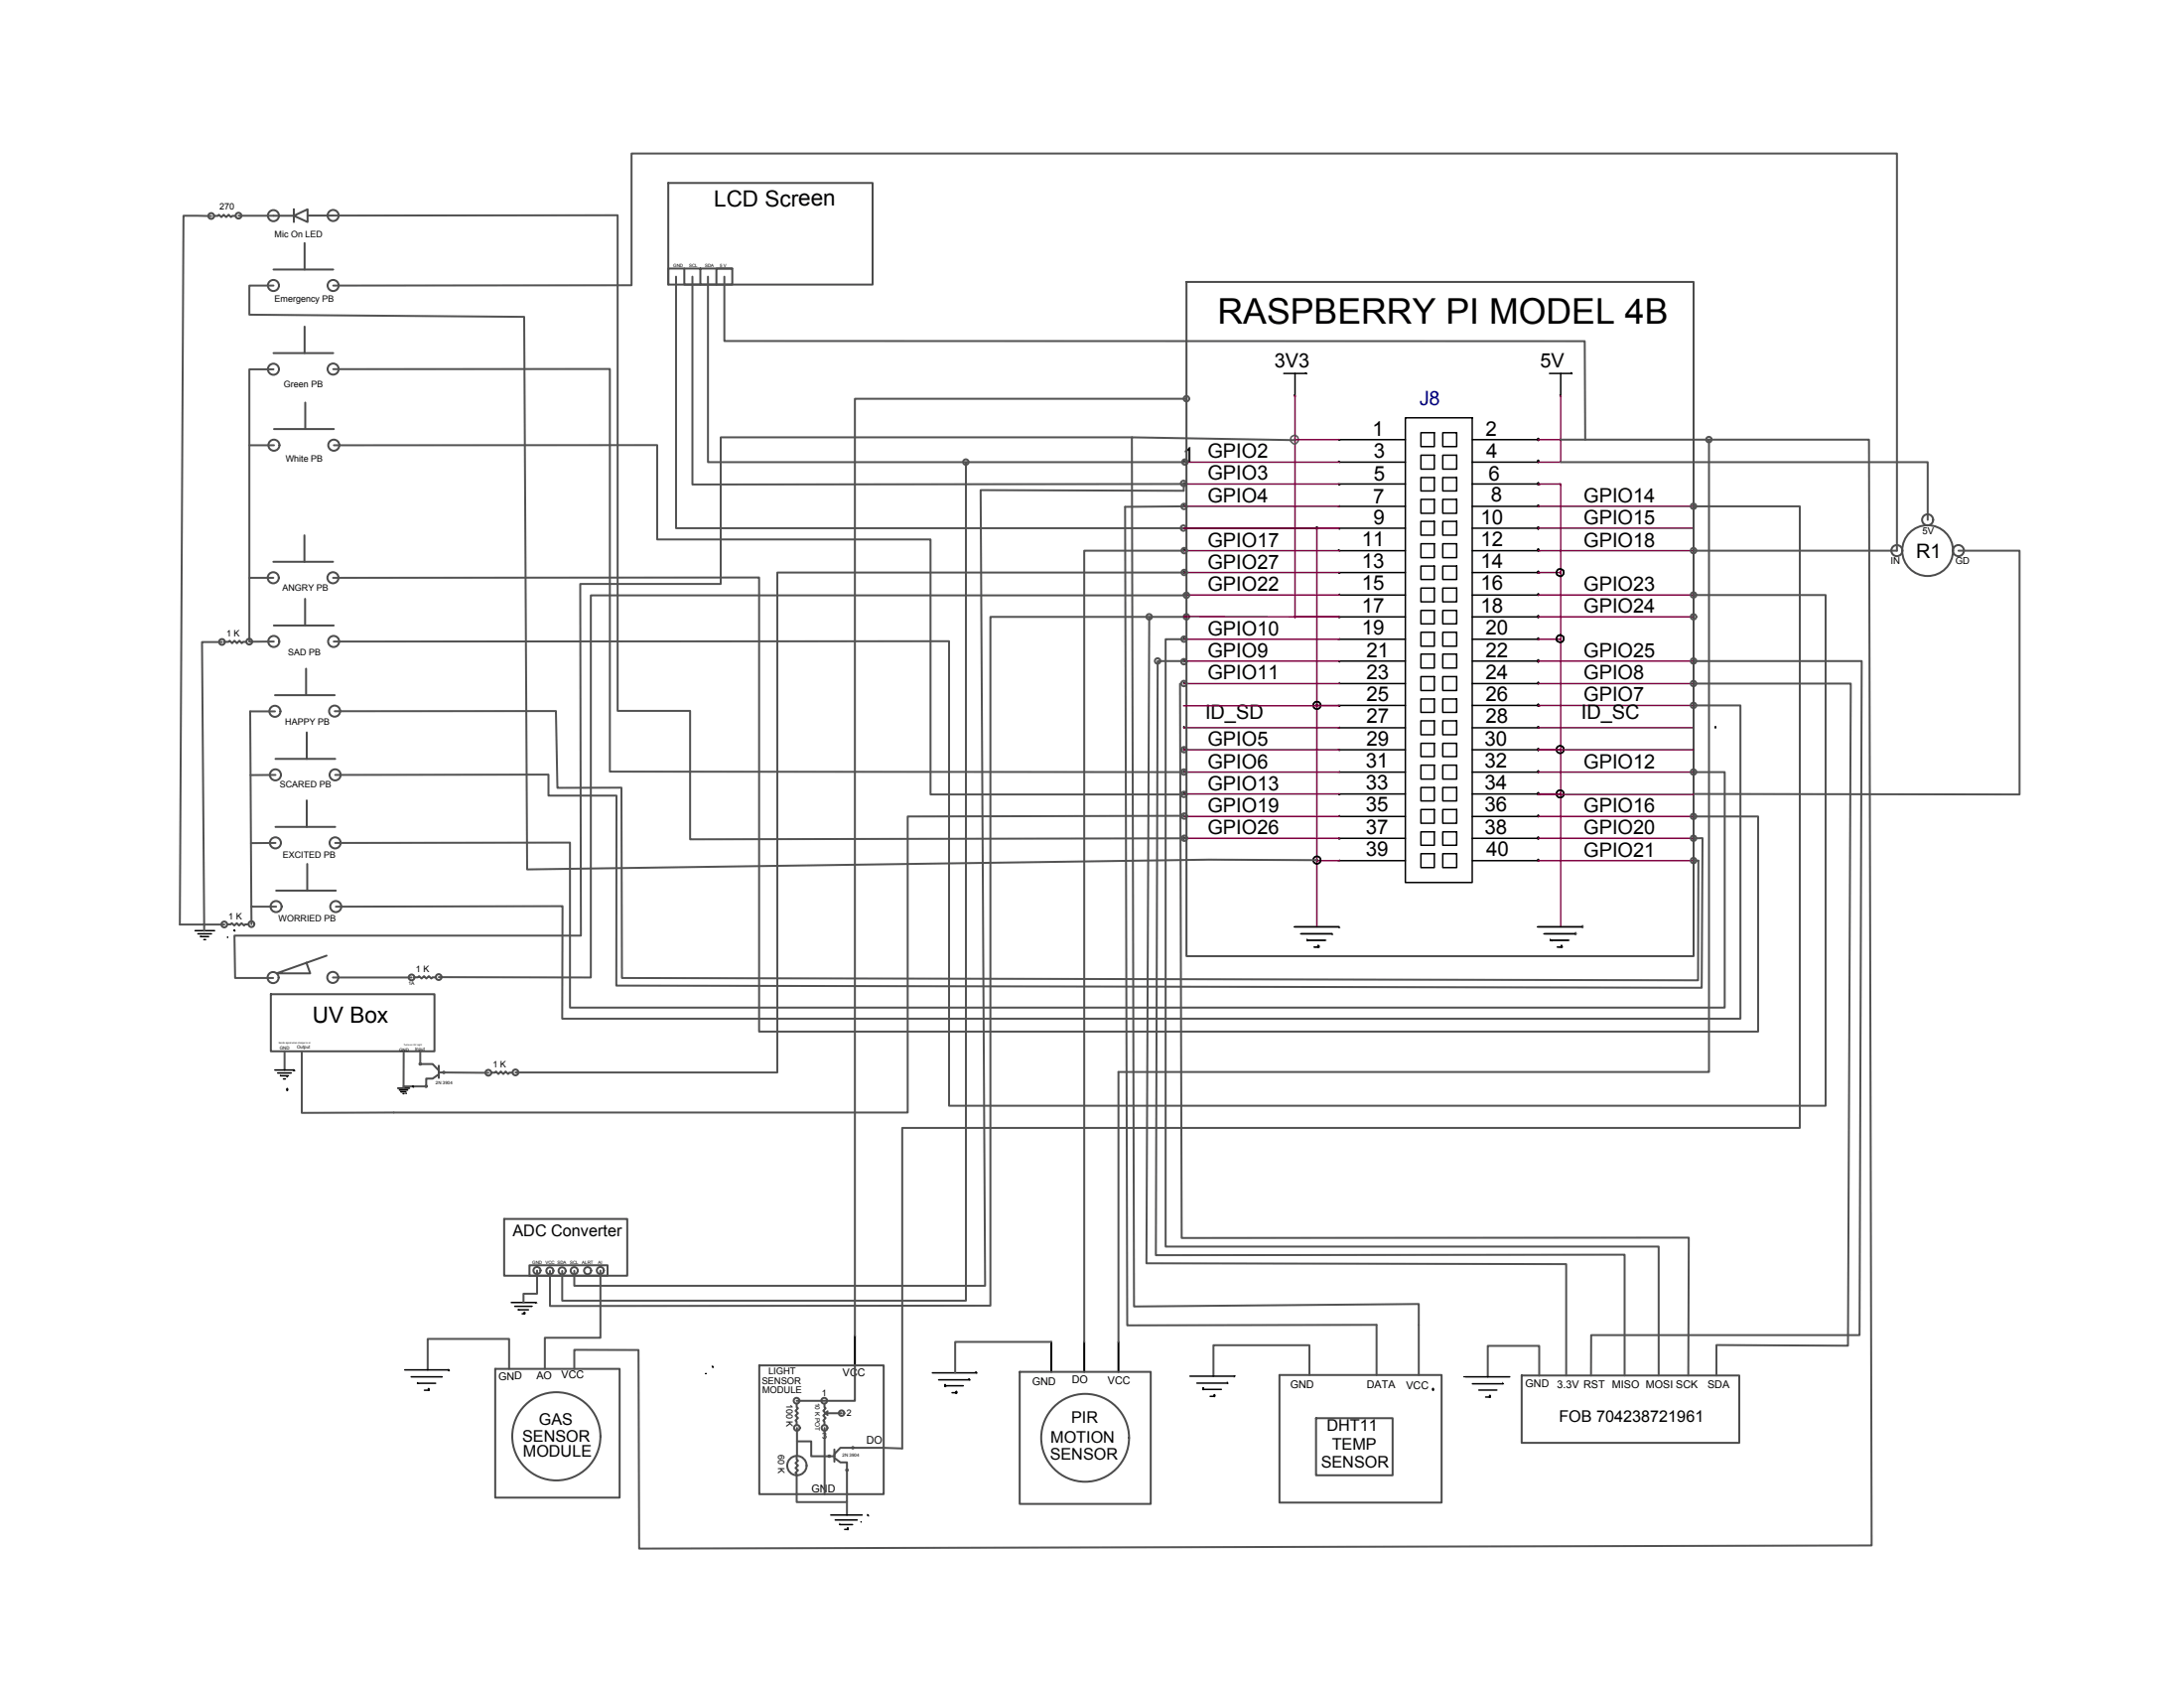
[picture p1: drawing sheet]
<svg xmlns="http://www.w3.org/2000/svg" width="279mm" height="216mm" viewBox="0 0 279 216" stroke-linecap="round" stroke-linejoin="round" font-family="sans-serif">
<!-- layer: PDF_Solid Fills -->
<g fill="#000" stroke="#000" stroke-width=".13">
<path d="M165.6 50.6h.1zM171.3 56.2v.1zM196.8 56.2h.1zM196.8 59.1h.1zM199.6 50.6h.1zM171.3 78.9v.1zM171.3 64.8v-.1zM171.3 76v.1zM196.8 61.9h.1zM196.8 62h.1zM196.8 64.8h.1zM196.8 67.6h.1z"/>
<path d="M196.8 67.6h.1h-.1zM196.8 70.4h.1zM196.8 73.2h.1zM196.8 73.3h.1zM196.8 76v.1zM196.8 76.1h.1zM196.8 78.9h.1zM171.3 95.9v.1zM171.3 81.8v-.1zM171.3 87.3v.1zM171.3 98.8v-.1zM171.3 93.1v-.1z"/>
<path d="M196.8 81.8h.1zM196.8 84.6h.1zM196.8 84.6h.1h-.1zM196.8 87.3v.1zM196.8 87.4h.1zM196.8 90.2h.1zM196.8 90.3h.1zM196.8 95.9h.1zM196.8 98.8h.1zM196.8 93.1h.1zM30 119v.1zM171.3 107.2v.1z"/>
<path d="M171.3 104.3v.1zM171.3 110.1v-.1zM196.8 101.6h.1zM196.8 104.3v.1zM196.8 104.4h.1zM196.8 107.2h.1zM196.8 110.1h.1zM36.7 139.4v.1zM37.6 136.9h.1zM52.8 139h.1zM167.2 120.2l.1 .1zM198.3 120.2l.1 .1z"/>
<path d="M57.4 175.2v.1zM91.1 174.8l.1 .1zM153.9 177.7h.1zM155.3 178.6l.1-.1zM157 176.8l.1 .1zM183.3 177.8h.1zM190.6 178.6l-.1 .1zM192.3 176.9v.1zM107.4 194.9l.1 .1zM111 193.8l.1 .1z"/>
<path d="M167 47.7l.1 .1zM167 47.7l.1 .1z"/>
<path d="M171.3 59v.1zM171.3 59v.1z"/>
<path d="M196.8 59l.1 .1zM196.8 59l.1 .1zM196.8 59.1h.1z"/>
<path d="M201 47.7l.1 .1zM201 47.7l.1 .1z"/>
<path d="M171.3 61.9v.1zM171.3 61.9v.1z"/>
<path d="M171.3 73.2v.1zM171.3 73.2v.1z"/>
<path d="M196.8 61.9l.1 .1zM196.8 61.9l.1 .1z"/>
<path d="M196.8 70.4h.1zM196.8 70.4h.1zM196.8 70.4h.1z"/>
<path d="M196.8 73.2l.1 .1zM196.8 73.2l.1 .1z"/>
<path d="M171.3 90.2v.1zM171.3 90.2v.1z"/>
<path d="M196.8 90.2l.1 .1zM196.8 90.2l.1 .1z"/>
<path d="M196.8 101.6h.1zM196.8 101.6h.1z"/>
<path d="M37.6 136.9h.1zM37.6 136.9h.1z"/>
<path d="M37.6 136.9h.1zM37.6 136.9h.1z"/>
<path d="M53.4 176.9h.1zM53.4 176.9h.1z"/>
<path d="M56.5 176.1h.1zM56.5 176.1h.1z"/>
<path d="M120.9 177.2l.1 .1zM120.9 177.2l.1 .1z"/>
<path d="M122.3 178.1v.1zM122.3 178.1v.1z"/>
<path d="M124 176.4v.1zM124 176.4v.1z"/>
<path d="M124.9 175.5v.1zM124.9 175.5v.1z"/>
<path d="M153.9 177.6l.1 .1zM153.9 177.6l.1 .1zM153.9 177.7h.1z"/>
<path d="M187.3 176.1h.1zM187.3 176.1h.1z"/>
</g>
<!-- layer: PDF_Geometry -->
<g fill="none" stroke="#000" stroke-width=".25">
<path d="M151.5 59h.1M151.5 59.1h.1M196.8 56.2h.1M196.8 56.3h.1M196.8 59h.1M196.8 59.1h.1M151.5 61.9h.1M151.5 62h.1M151.5 64.8h.1M151.5 70.4h.1M151.5 73.2h.1M151.5 73.3h.1"/>
<path d="M151.5 76.1h.1M168.5 67.6h.1M196.8 61.9h.1M196.8 62h.1M196.8 64.8h.1M196.8 67.6h.1M196.8 70.4h.1M196.8 73.2h.1M196.8 73.3h.1M196.8 76.1h.1M196.8 78.9h.1M196.8 79h.1"/>
<path d="M151.5 81.8h.1M151.5 84.6h.1M151.5 87.4h.1M151.5 93.1h.1M151.5 95.9h.1M151.5 96h.1M151.5 98.8h.1M168.5 90.2h.1M168.5 90.3h.1M196.8 81.8h.1M196.8 84.6h.1M196.8 87.4h.1"/>
<path d="M196.8 90.2h.1M196.8 90.3h.1M196.8 95.9h.1M196.8 96h.1M196.8 98.8h.1M196.8 93.1h.1M219.5 93.1h.1M151.5 101.6h.1M151.5 104.4h.1M151.5 107.2h.1M151.5 107.3h.1M168.5 110.1h.1"/>
<path d="M196.8 101.6h.1M196.8 104.4h.1M196.8 107.2h.1M196.8 107.3h.1M196.8 110.1h.1M36.7 139.4h.1M36.7 139.5h.1M168.6 121.1h.1M199.8 121.1h.1M54.8 177.8h.1M67.1 168h.1M109.4 170.8v3.8"/>
<path d="M120.9 177.2h.1M120.9 177.3h.1M122.3 178.1h.1M122.3 178.2h.1M134.5 171.6v3.9M138.7 171.6v3.9M143.1 171.6v3.9M153.9 177.6h.1M153.9 177.7h.1M155.4 178.5h.1M155.4 178.6h.1M183.3 177.7h.1"/>
<path d="M183.3 177.8h.1M190.6 178.6h.1M190.6 178.7h.1M108.5 195.6h.1"/>
</g>
<!-- layer: Wire -->
<g fill="#535353" stroke="#535353" stroke-width=".13">
<path d="M170.4 119.4l.1 .1z"/>
<path d="M198.4 120.3h.1z"/>
<path d="M171.3 118.5v.1zM171.3 118.5v.1z"/>
<path d="M167.3 120.3h.1zM167.3 120.3h.1zM167.3 120.3h.1z"/>
</g>
<g fill="none" stroke="#535353" stroke-width=".25">
<path d="M27 27.6h-3.5l-.5 90.7h3.1l-.3-36.2h2.6M30.5 27.6h4.5M35 36.5h-3.1v3.8l35.2 .2 .3 70.7 87.2-1.2h13.9M42.6 36.5h38.2v-16.9h161.9v50.8h-26M42.6 27.6l36.4-.1v63.4h9.3v16.5l63.2-.2M86.5 35.4v32.2h82M88.6 35.4v26.6l62.9-.1-.1 .9-25.9-.1 .5 101.8h-52.5v-2M90.6 35.4v23.7h61M92.7 35.4v8.2h110l.1 12.7M31.9 57h3.2M35 47.2h-3.1v26.7M42.6 47.2h35.4v51.5l73.5 .1"/>
<path d="M42.7 57l41.4-.1v12.1h34.9v32.6h32.5M123.6 59.1v107.3h-51.7v-3.8M144.8 55.9h-52.6v18.8h-18l.1 45h-44.3l.1 5.4h4.8M151.8 51h-42.4v119.8M165.7 56.3l-20.9-.4 .3 111.2 36.4-.3v9.1M199.7 56.2h18.9v80.9h-75.5v34.5M199.7 59.1h46.9v7.4M218.6 56.2h20.5l.3 141.5-157.6 .4-.1-25.4-8.2-.1v2.5M35 73.9h-3.1v8.2M42.6 73.9h54.5v58h127.8v-27.5h-8.2M147 78.9h-20.3v88.1h-56.3v-4.4M151.5 64.8h-7.6l.3 104.7h31.9v6.4"/>
<path d="M151.5 73.2h-52.1v64h-33.4M151.5 70.4h-12.8v101.2M151.8 78.9h-4.8l-.3 82.7 53.7 .1v14.2M151.8 76.2h-76.2v48.8h-19.5M216.7 76.1h16.9v65.3h-112.2v-59.4l-78.7 .1M216.7 64.8h13.6v79.5h-114.9v41l-2.3-.1M250.5 70.4h7.9v31.2h-41.7M35 82.1h-3.1M35.2 91h-3.2l.2 25h3.1M35.2 99.1h-3.2M42.8 91l28.3-.1 .2 9.9 8.2-.1 .1 24.4 137.6 .3 .1-15.3h-.6M42.9 99.1h27.3v2.7h8.7l-.1 24.3 138.9 .2 .1-19.1h-1.1"/>
<path d="M151 87.5l.2 70.8h64.8v17.6M151.5 81.8h-2.4v77.6h63.1v16.5M151.5 84.6h-3.4l-.2 75.9h59.9v15.4M216.7 87.4h20.1l-.4 84.7-16.8-.1v3.9M216.7 84.6h21.5l-.3 86.2h-34.3l-.1 5.1M216.7 98.8h3.9v30.1h-147.7v-21.1h-30M216.7 90.2h6v40.1h-150.8l.1-14.4-29 .1M28.7 118.3h-2.6v.8M32.2 116v2.2M35.2 107.8h-3.1M151.5 104.3l-35.4 .1v37.9h-77.5v-7.8M201.6 119.4h.1"/>
<path d="M201.6 119.5h.1M202.5 118.5h.1M202.5 118.6h.1M36.4 134.5v2.4M42.6 125h10.1M51.6 139v.2M51.6 134.5v4.5h2.9M53.8 134.5v1.6M56.8 137.2h5.7M168.7 121.1h.1M65.1 175.1v-3.8h-10.4v3.9M68.7 162.5v3h-1.7v1.1"/>
<path d="M76.8 162.5v8.6h-7.1v4M134.5 171.6h-12.3v4M167.5 175.9v-3.8h-12.3v3.9M196.9 176v-3.9h-6.6v4M101.9 191.1v1h6.5v-1M108.4 192.1v1.7"/>
<circle cx="123.6" cy="59.1" r=".35"/>
<circle cx="151.6" cy="59.1" r=".35"/>
<circle cx="151.8" cy="51" r=".35"/>
<circle cx="218.6" cy="56.2" r=".35"/>
<circle cx="147" cy="78.9" r=".35"/>
<circle cx="151.4" cy="67.5" r=".35"/>
<circle cx="151.4" cy="61.8" r=".35"/>
<circle cx="151.5" cy="64.8" r=".35"/>
<circle cx="151.5" cy="73.2" r=".35"/>
<circle cx="151.5" cy="70.4" r=".35"/>
<circle cx="151.8" cy="76.1" r=".35"/>
<circle cx="151.8" cy="78.9" r=".35"/>
<circle cx="216.7" cy="64.8" r=".35"/>
<circle cx="216.7" cy="76.1" r=".35"/>
<circle cx="216.7" cy="70.4" r=".35"/>
<circle cx="216.7" cy="78.9" r=".35"/>
<circle cx="148.1" cy="84.5" r=".35"/>
<circle cx="151.5" cy="84.6" r=".35"/>
<circle cx="151.5" cy="98.7" r=".35"/>
<circle cx="151.5" cy="87.4" r=".35"/>
<circle cx="151.5" cy="95.9" r=".35"/>
<circle cx="151.5" cy="81.7" r=".35"/>
<circle cx="216.7" cy="87.4" r=".35"/>
<circle cx="216.7" cy="90.2" r=".35"/>
<circle cx="216.7" cy="84.5" r=".35"/>
<circle cx="216.7" cy="98.7" r=".35"/>
<circle cx="151.5" cy="101.6" r=".35"/>
<circle cx="151.5" cy="104.4" r=".35"/>
<circle cx="151.5" cy="107.2" r=".35"/>
<circle cx="216.7" cy="110.1" r=".35"/>
<circle cx="216.7" cy="107.2" r=".35"/>
<circle cx="216.7" cy="104.4" r=".35"/>
</g>
<!-- layer: PDF_Solid Fills -->
<g fill="#7f003f" stroke="#7f003f" stroke-width=".13">
<path d="M165.6 50.6h.1z"/>
<path d="M199.6 50.6h.1z"/>
<path d="M165.6 56.2l.1 .1z"/>
<path d="M196.8 56.2h.1z"/>
<path d="M199.6 56.2l.1 .1z"/>
<path d="M151.5 59v.1z"/>
<path d="M196.8 59.1h.1z"/>
<path d="M196.8 61.9h.1z"/>
<path d="M196.8 62h.1z"/>
<path d="M196.8 64.8h.1z"/>
<path d="M196.8 67.6h.1z"/>
<path d="M196.8 67.6h.1h-.1z"/>
<path d="M196.8 70.4h.1z"/>
<path d="M196.8 73.2h.1z"/>
<path d="M196.8 73.3h.1z"/>
<path d="M151.5 76v.1z"/>
<path d="M196.8 76v.1z"/>
<path d="M196.8 76.1h.1z"/>
<path d="M165.6 78.9l.1 .1z"/>
<path d="M196.8 78.9h.1z"/>
<path d="M196.8 81.8h.1z"/>
<path d="M199.7 81.7l-.1 .1z"/>
<path d="M196.8 84.6h.1z"/>
<path d="M196.8 84.6h.1h-.1z"/>
<path d="M151.5 87.3v.1z"/>
<path d="M196.8 87.3v.1z"/>
<path d="M196.8 87.4h.1z"/>
<path d="M196.8 90.2h.1z"/>
<path d="M196.8 90.3h.1z"/>
<path d="M196.8 93.1h.1z"/>
<path d="M196.8 95.9h.1z"/>
<path d="M199.6 95.9l.1 .1z"/>
<path d="M196.8 98.8h.1z"/>
<path d="M196.8 101.6h.1z"/>
<path d="M151.5 104.3v.1z"/>
<path d="M196.8 104.3v.1z"/>
<path d="M196.8 104.4h.1z"/>
<path d="M196.8 107.2h.1z"/>
<path d="M196.8 110.1h.1z"/>
<path d="M196.8 59l.1 .1zM196.8 59l.1 .1zM196.8 59.1h.1z"/>
<path d="M196.8 61.9l.1 .1zM196.8 61.9l.1 .1z"/>
<path d="M199.6 61.9l.1 .1zM199.6 61.9l.1 .1z"/>
<path d="M196.8 70.4h.1zM196.8 70.4h.1zM196.8 70.4h.1z"/>
<path d="M196.8 73.2l.1 .1zM196.8 73.2l.1 .1z"/>
<path d="M199.6 73.2l.1 .1zM199.6 73.2l.1 .1z"/>
<path d="M196.8 90.2l.1 .1zM196.8 90.2l.1 .1z"/>
<path d="M196.8 101.6h.1zM196.8 101.6h.1z"/>
<path d="M199.6 101.6h.1zM199.6 101.6h.1z"/>
</g>
<!-- layer: PDF_Geometry -->
<g fill="none" stroke="#000" stroke-width=".19">
<path d="M164.2 47.8h2.8M165.7 47.8v2.8M171.3 56.2h8.5M171.3 59.1h8.5M179.8 53.4h8.5v59.5h-8.5zM181.8 55.3h1.7v1.8h-1.7zM181.8 58.2h1.7v1.8h-1.7zM184.6 55.3h1.8v1.8h-1.8zM184.6 58.2h1.8v1.8h-1.8zM188.3 56.2h8.5M188.3 59.1h8.5M198.2 47.8h2.8"/>
<path d="M199.7 47.8v2.8M171.3 61.9h8.5M171.3 64.8h8.5M171.3 67.6h8.5M171.3 70.4h8.5M171.3 73.2h8.5M171.3 76.1h8.5M171.3 78.9h8.5M181.8 61.1h1.7v1.7h-1.7zM181.8 63.9h1.7v1.8h-1.7zM181.8 66.7h1.7v1.7h-1.7zM181.8 69.5h1.7v1.8h-1.7z"/>
<path d="M181.8 72.4h1.7v1.7h-1.7zM181.8 75.2h1.7v1.8h-1.7zM181.8 78.1h1.7v1.7h-1.7zM184.6 61.1h1.8v1.7h-1.8zM184.6 63.9h1.8v1.8h-1.8zM184.6 66.7h1.8v1.7h-1.8zM184.6 69.5h1.8v1.8h-1.8zM184.6 72.4h1.8v1.7h-1.8zM184.6 75.2h1.8v1.8h-1.8zM184.6 78.1h1.8v1.7h-1.8zM188.3 61.9h8.5M188.3 64.8h8.5"/>
<path d="M188.3 67.6h8.5M188.3 70.4h8.5M188.3 73.2h8.5M188.3 76.1h8.5M188.3 78.9h8.5M171.3 81.8h8.5M171.3 84.6h8.5M171.3 87.4h8.5M171.3 90.2h8.5M171.3 95.9h8.5M171.3 98.8h8.5M171.3 93.1h8.5"/>
<path d="M181.8 80.9h1.7v1.7h-1.7zM181.8 83.7h1.7v1.7h-1.7zM181.8 86.5h1.7v1.8h-1.7zM181.8 89.4h1.7v1.7h-1.7zM181.8 95.1h1.7v1.7h-1.7zM181.8 97.9h1.7v1.7h-1.7zM181.8 92.2h1.7v1.8h-1.7zM184.6 80.9h1.8v1.7h-1.8zM184.6 83.7h1.8v1.7h-1.8zM184.6 86.5h1.8v1.8h-1.8zM184.6 89.4h1.8v1.7h-1.8zM184.6 95.1h1.8v1.7h-1.8z"/>
<path d="M184.6 97.9h1.8v1.7h-1.8zM184.6 92.2h1.8v1.8h-1.8zM188.3 81.8h8.5M188.3 84.6h8.5M188.3 87.4h8.5M188.3 90.2h8.5M188.3 95.9h8.5M188.3 98.8h8.5M188.3 93.1h8.5M25 119h2.5M25.3 119.4h1.8M25.7 119.8h1"/>
<path d="M165.6 118.5h5.6M166.4 119.4h3.9M171.3 101.6h8.5M171.3 104.4h8.5M171.3 107.2h8.5M171.3 110.1h8.5M181.8 100.7h1.7v1.7h-1.7zM181.8 103.5h1.7v1.8h-1.7zM181.8 106.4h1.7v1.7h-1.7zM181.8 109.2h1.7v1.8h-1.7zM184.6 100.7h1.8v1.7h-1.8zM184.6 103.5h1.8v1.8h-1.8z"/>
<path d="M184.6 106.4h1.8v1.7h-1.8zM184.6 109.2h1.8v1.8h-1.8zM188.3 101.6h8.5M188.3 104.4h8.5M188.3 107.2h8.5M188.3 110.1h8.5M196.7 118.5h5.7M197.5 119.4h4M26.1 120.2h.2M35.2 136.9h2.5M35.5 137.2h1.8M35.9 137.6h1"/>
<path d="M36.3 138h.2M50.9 139.2h1.5M51.1 139.4h1.1M51.3 139.7h.6M51.6 139.9h.1M167.2 120.3h2.3M168.1 121.1h.5M198.3 120.3h2.3M199.2 121.1h.6M51.8 175.2h5.6M52.6 176.1h4M53.4 176.9h2.3"/>
<path d="M54.3 177.8h.5M65.4 166.6h3.2M65.8 167.1h2.3M66.3 167.5h1.3M66.8 168h.3M119.3 175.6h5.6M120.1 176.5h3.9M120.9 177.2h2.3M121.8 178.1h.5M152.2 176h5.7M153.1 176.9h3.9M153.9 177.7h2.4"/>
<path d="M154.8 178.6h.6M187.5 176.1h5.6M188.4 177h3.9M189.2 177.8h2.3M190.1 178.7h.5M106.3 193.8h4M106.8 194.4h2.9M107.4 195h1.7M108.1 195.6h.4"/>
<circle cx="199.6" cy="73.2" r=".48"/>
<circle cx="168.5" cy="90.2" r=".48"/>
<circle cx="199.6" cy="81.7" r=".48"/>
<circle cx="199.6" cy="95.9" r=".48"/>
<circle cx="168.5" cy="110" r=".48"/>
<circle cx="199.6" cy="101.5" r=".48"/>
</g>
<!-- layer: Wire -->
<path d="M165.2 55.9a.53 .53 0 0 1 .8 0 .53 .53 0 0 1-.2 .8 .56 .56 0 0 1-.6-.2 .56 .56 0 0 1 0-.6zM165.7 118.5h5.6M166.5 119.4h4M196.8 118.5h5.7M197.7 119.4h3.9M167.3 120.3h2.3M168.2 121.1h.5M198.5 120.3h2.2M199.4 121.1h.5" fill="none" stroke="#535353" stroke-width=".19"/>
<!-- layer: PDF_Geometry -->
<g fill="none" stroke="#7f003f" stroke-width=".19">
<path d="M151.5 59.1h19.8M165.7 50.6v28.3h5.6M165.7 56.2h5.6M199.7 50.6v5.6h-2.9M199.7 56.2v2.9h-2.9M151.4 67.6h19.9M151.5 61.9h19.8M151.5 64.8h19.8M151.5 70.4h19.8M151.5 73.2h19.8M151.5 76.1h19.8M151.5 78.9h19.8"/>
<path d="M171.3 67.6h-2.8v22.6h2.8M196.8 61.9h2.9v11.3h-2.9M196.8 64.8h19.9M196.8 67.6h19.9M196.8 70.4h19.9M196.8 76.1h19.9M196.8 78.9h19.9M199.7 73.2v8.6h-2.9M151.4 90.3h19.9M151.5 81.8h19.8M151.5 84.6h19.8M151.5 87.4h19.8"/>
<path d="M151.5 93.1h19.8M151.5 95.9h19.8M151.5 98.8h19.8M168.5 90.2v19.9h2.8M196.8 84.6h19.9M196.8 87.4h19.9M196.8 90.2h19.9M196.8 93.1h19.9M196.8 98.8h19.9M199.7 81.8v14.1h-2.9h19.9M199.7 95.9v5.7h-2.9M151.5 101.6h19.8"/>
<path d="M151.5 104.4h19.8M151.5 107.2h19.8M168.5 110.1v8.4M196.8 104.4h19.9M196.8 107.2h19.9M196.8 110.1h19.9M196.8 101.6h19.9M199.7 101.6v16.9"/>
</g>
<!-- layer: Component -->
<g fill="none" stroke="#4c4c4c" stroke-width=".25">
<path d="M27.4 27.6h.5l.1-.1 .3 .3 .3-.3 .3 .3 .4-.3 .2 .3 .2-.2h.4M35 27.6h2.6v-.8v1.6M35 34.5h7.6M37.6 27.6l1.7-.8v1.6zM39 31.1v3.4M39.3 27.6h3.3M85.5 23.4h26.1v13h-26.1zM87.5 34.3v2.1h2.1M89.6 34.3v2.1h4.1v-2.1h-8.2v2.1M93.7 34.3h-2v2.1M151.8 36.1h64.9v86.2h-64.9zM35 45.2h7.6"/>
<path d="M35.1 54.9h7.6M39 41.8v3.4M39.1 51.5v3.4M35 71.9h7.6M38.9 68.5v3.4M39 76.6v3.4M28.8 82.1h.4l.2-.1 .3 .3 .3-.3 .3 .3 .3-.3 .3 .3 .2-.2h.4M35 80h7.7M35.2 88.9h7.6M35.2 97.1h7.7M39.2 85.5v3.4M39.2 93.7v3.4"/>
<path d="M29.1 118.2h.4l.2-.1 .3 .3 .3-.3 .3 .3 .3-.3 .3 .3 .2-.2h.4M35.2 105.8h7.7M35.3 113.9h7.7M39.2 102.4v3.4M39.3 110.5v3.4M34.6 127.2h21v7.3h-21zM41.8 122.2l-6.4 2.3h4.3l-.5-1.4M53 125h.5l.1-.1 .3 .3 .4-.3 .2 .3 .4-.3 .3 .3 .1-.2h.5M53.8 136.1h1.6l.7 .8v-.6M56.1 137.4l-.7 .6h-.9v1M56.1 137.2h.1M56.1 136.9v1"/>
<path d="M56.1 137.2h.7M62.9 137.2h.4l.2-.2 .3 .4 .3-.4 .3 .4 .3-.4 .3 .4 .2-.2h.4M64.5 155.9h15.7v7.3h-15.7zM63.4 175.1h15.9v16.5h-15.9zM67.7 161.8h10v1.4h-10zM97.1 174.6h16v16.5h-16zM101.9 179.5v.5l.2 .1-.3 .3 .3 .4-.3 .3 .3 .3-.3 .3 .1 .1v.5M105.5 179.5v.5l.1 .1-.3 .3 .3 .4-.3 .3 .3 .3-.3 .3 .2 .1v.5M109.4 174.6v4.6h-7.5M130.5 175.5h16.7v16.9h-16.7zM163.7 175.9h20.7v16.3h-20.7zM194.7 175.9h27.8v8.6h-27.8z"/>
<path d="M101.9 186.2v.5l.2 .1-.3 .3 .3 .3-.3 .4 .3 .3-.3 .3 .1 .1v2.6M102 184.4h1.8v1.9h2.9M102 182.6v3.6M105.5 182.6v8.5M105.6 180.8l.3 .2M105.9 180.5l-.3 .3h2.1M106.7 186.5l.8 .5h.9v4.1M106.7 186.3h.1M106.7 186v1M113.1 185.2h-5.6l-.8 .8v-.6M168.4 181.4h9.8v7.3h-9.8z"/>
<circle cx="27" cy="27.6" r=".37"/>
<circle cx="30.5" cy="27.6" r=".37"/>
<circle cx="35" cy="36.5" r=".71"/>
<circle cx="35" cy="27.6" r=".71"/>
<circle cx="42.6" cy="36.5" r=".71"/>
<circle cx="42.6" cy="27.6" r=".71"/>
<circle cx="35" cy="47.2" r=".71"/>
<circle cx="35" cy="56.9" r=".71"/>
<circle cx="42.6" cy="47.2" r=".71"/>
<circle cx="42.7" cy="56.9" r=".71"/>
<circle cx="35" cy="73.9" r=".71"/>
<circle cx="42.6" cy="73.9" r=".71"/>
<circle cx="242.7" cy="70.4" r=".71"/>
<circle cx="246.6" cy="70.4" r="3.2"/>
<circle cx="246.6" cy="66.5" r=".71"/>
<circle cx="250.5" cy="70.4" r=".71"/>
<circle cx="28.4" cy="82.1" r=".37"/>
<circle cx="31.9" cy="82.1" r=".37"/>
<circle cx="35" cy="82" r=".71"/>
<circle cx="35.2" cy="91" r=".71"/>
<circle cx="35.2" cy="99.1" r=".71"/>
<circle cx="42.7" cy="82" r=".71"/>
<circle cx="42.8" cy="91" r=".71"/>
<circle cx="42.9" cy="99.1" r=".71"/>
<circle cx="28.7" cy="118.2" r=".37"/>
<circle cx="32.2" cy="118.2" r=".37"/>
<circle cx="35.2" cy="107.8" r=".71"/>
<circle cx="35.3" cy="116" r=".71"/>
<circle cx="42.9" cy="107.8" r=".71"/>
<circle cx="43" cy="116" r=".71"/>
<circle cx="34.9" cy="125" r=".71"/>
<circle cx="42.6" cy="125" r=".71"/>
<circle cx="52.7" cy="125" r=".37"/>
<circle cx="53.8" cy="136.1" r=".1"/>
<circle cx="54.5" cy="138.9" r=".1"/>
<circle cx="56.1" cy="125" r=".37"/>
<circle cx="56.8" cy="137.2" r=".1"/>
<circle cx="62.5" cy="137.2" r=".37"/>
<circle cx="65.9" cy="137.2" r=".37"/>
<circle cx="68.7" cy="162.5" r=".46"/>
<circle cx="70.3" cy="162.5" r=".46"/>
<circle cx="71.9" cy="162.5" r=".46"/>
<circle cx="73.5" cy="162.5" r=".46"/>
<circle cx="75.2" cy="162.5" r=".46"/>
<circle cx="76.8" cy="162.5" r=".46"/>
<circle cx="101.9" cy="179.2" r=".37"/>
<circle cx="105.4" cy="179.2" r=".37"/>
<circle cx="71.2" cy="183.7" r="5.6"/>
<circle cx="101.9" cy="187.5" r="1.24"/>
<circle cx="101.9" cy="182.6" r=".37"/>
<circle cx="105.5" cy="182.6" r=".37"/>
<circle cx="106.1" cy="186.2" r=".1"/>
<circle cx="107.7" cy="180.7" r=".35"/>
<circle cx="108.3" cy="188" r=".1"/>
<circle cx="109.1" cy="185.2" r=".1"/>
<circle cx="138.8" cy="183.9" r="5.6"/>
</g>
<text font-size="4.5" x="155.8" y="41.4">RASPBERRY PI MODEL 4B</text>
<g font-size="2.9">
<text x="91.3" y="26.4">LCD Screen</text>
<text x="40" y="130.8">UV Box</text>
</g>
<g font-size="2.6">
<text x="151.3" y="59.1">1 GPIO2</text>
<text x="175.6" y="55.7">1</text>
<text x="175.7" y="58.6">3</text>
<text x="190" y="55.7">2</text>
<text x="190.1" y="58.5">4</text>
<text x="175.6" y="64.4">7</text>
<text x="175.7" y="61.4">5</text>
<text x="190.4" y="61.4">6</text>
<text x="190.7" y="64.1">8</text>
<text x="174.2" y="69.8">11</text>
<text x="175.7" y="67">9</text>
<text x="189.4" y="67">10</text>
<text x="189.4" y="69.8">12</text>
<text x="174.2" y="72.6">13</text>
<text x="174.2" y="75.5">15</text>
<text x="189.4" y="72.7">14</text>
<text x="189.4" y="75.5">16</text>
<text x="174.2" y="78.4">17</text>
<text x="174.2" y="81.2">19</text>
<text x="189.4" y="78.3">18</text>
<text x="190" y="81.2">20</text>
<text x="174.8" y="84">21</text>
<text x="174.8" y="86.8">23</text>
<text x="174.8" y="89.6">25</text>
<text x="190" y="84">22</text>
<text x="190" y="86.8">24</text>
<text x="190" y="89.6">26</text>
<text x="174.8" y="92.5">27</text>
<text x="174.8" y="95.4">29</text>
<text x="189.9" y="95.4">30</text>
<text x="190" y="92.5">28</text>
<text x="174.7" y="98.2">31</text>
<text x="174.7" y="101">33</text>
<text x="189.9" y="98.2">32</text>
<text x="189.9" y="101">34</text>
<text x="174.7" y="103.8">35</text>
<text x="174.7" y="106.7">37</text>
<text x="189.9" y="103.8">36</text>
<text x="189.9" y="106.7">38</text>
<text x="174.7" y="109.5">39</text>
<text x="190.1" y="109.5">40</text>
</g>
<g font-size="2.5">
<text x="163" y="47">3V3</text>
<text x="197" y="47">5V</text>
<text x="154.5" y="61.4">GPIO3</text>
<text x="154.5" y="64.3">GPIO4</text>
<text x="202.6" y="64.3">GPIO14</text>
<text x="154.5" y="69.9">GPIO17</text>
<text x="202.6" y="67.1">GPIO15</text>
<text x="202.6" y="69.9">GPIO18</text>
<text x="245.1" y="71.3">R1</text>
<text x="154.5" y="72.7">GPIO27</text>
<text x="154.5" y="75.6">GPIO22</text>
<text x="202.6" y="75.6">GPIO23</text>
<text x="154.5" y="81.3">GPIO10</text>
<text x="202.6" y="78.4">GPIO24</text>
<text x="154.5" y="84">GPIO9</text>
<text x="154.5" y="86.9">GPIO11</text>
<text x="202.6" y="84">GPIO25</text>
<text x="202.6" y="86.9">GPIO8</text>
<text x="202.6" y="89.7">GPIO7</text>
<text x="154.2" y="92">ID_SD</text>
<text x="154.5" y="95.4">GPIO5</text>
<text x="202.3" y="92">ID_SC</text>
<text x="154.5" y="98.2">GPIO6</text>
<text x="154.5" y="101">GPIO13</text>
<text x="202.6" y="98.2">GPIO12</text>
<text x="154.5" y="103.9">GPIO19</text>
<text x="154.5" y="106.7">GPIO26</text>
<text x="202.6" y="103.9">GPIO16</text>
<text x="202.6" y="106.7">GPIO20</text>
<text x="202.6" y="109.6">GPIO21</text>
</g>
<text font-size="2.5" fill="#00007f" x="181.6" y="51.8">J8</text>
<g font-size="2.1">
<text x="65.6" y="158.1">ADC Converter</text>
<text x="66.8" y="184.4">SENSOR</text>
<text x="68.9" y="182.3">GAS</text>
<text x="134.4" y="184.5">MOTION</text>
<text x="137.1" y="182">PIR</text>
<text x="169.7" y="183.1">DHT11</text>
<text x="170.4" y="185.5">TEMP</text>
<text x="199.4" y="181.8">FOB 704238721961</text>
<text x="66.9" y="186.4">MODULE</text>
<text x="134.3" y="186.7">SENSOR</text>
<text x="169" y="187.7">SENSOR</text>
</g>
<g font-size="1.4">
<text x="63.8" y="176.5">GND</text>
<text x="68.6" y="176.5">AO</text>
<text x="71.8" y="176.3">VCC</text>
<text x="107.8" y="176">VCC</text>
<text x="132" y="177.2">GND</text>
<text x="137.1" y="177">DO</text>
<text x="141.7" y="177">VCC</text>
<text x="165.1" y="177.6">GND</text>
<text x="174.9" y="177.6">DATA</text>
<text x="179.9" y="177.7">VCC</text>
<text x="195.1" y="177.4">GND</text>
<text x="199.2" y="177.6">3.3V RST MISO MOSI SCK</text>
<text x="218.4" y="177.6">SDA</text>
<text x="110.8" y="184.7">DO</text>
<text x="103.8" y="190.9">GND</text>
</g>
<g font-size="1.2">
<text x="245.9" y="68.3">5V</text>
<text x="241.9" y="72.2">IN</text>
<text x="250.2" y="72.2">GD</text>
<text x="97.5" y="177.1">SENSOR</text>
<text x="97.5" y="178.2">MODULE</text>
<text x="98.3" y="175.8">LIGHT</text>
</g>
<g font-size="1.1">
<text x="28.1" y="26.7">270</text>
<text x="35.1" y="30.3">Mic On LED</text>
<text x="35.1" y="38.7">Emergency PB</text>
<text x="36.3" y="49.5">Green PB</text>
<text x="36.5" y="59">White PB</text>
<text x="36.1" y="75.6">ANGRY PB</text>
<text x="29" y="81.4">1 K</text>
<text x="36.9" y="83.8">SAD PB</text>
<text x="36.5" y="92.7">HAPPY PB</text>
<text x="35.8" y="100.7">SCARED PB</text>
<text x="36.2" y="109.8">EXCITED PB</text>
<text x="29.2" y="117.6">1 K</text>
<text x="35.6" y="117.9">WORRIED PB</text>
<text x="53.2" y="124.3">1 K</text>
<text x="63" y="136.5">1 K</text>
<text x="100.6" y="179.5" transform="rotate(90 100.6 179.5)">100 K</text>
<text x="105.1" y="178.5">1</text>
<text x="105.2" y="184">3</text>
<text x="108.3" y="181.1">2</text>
<text x="99.5" y="186.1" transform="rotate(90 99.5 186.1)">60 K</text>
</g>
<text font-size=".8" x="104.3" y="179.4" transform="rotate(90 104.3 179.4)">10 K POT</text>
<g font-size=".6">
<text x="86.1" y="34.2">GND</text>
<text x="88.1" y="34.2">SCL</text>
<text x="90.2" y="34.2">SDA</text>
<text x="92.1" y="34.2">5 V</text>
<text x="52.3" y="126">1A</text>
<text x="35.8" y="134.2">GND</text>
<text x="38" y="134.1">Output</text>
<text x="51.1" y="134.5">GND</text>
<text x="53.1" y="134.4">Input</text>
<text x="55.7" y="138.7">2N 3904</text>
<text x="68.1" y="161.7">GND</text>
<text x="69.8" y="161.7">VCC SDA</text>
<text x="72.9" y="161.6">SCL</text>
<text x="74.4" y="161.7">ALRT</text>
<text x="76.5" y="161.7">AI</text>
<text x="107.8" y="186.3">2N 3904</text>
</g>
<g font-size=".3">
<text x="35.6" y="133.5">Sends signal when charger is on</text>
<text x="51.7" y="133.7">Turns on UV Light</text>
</g>
</svg>
